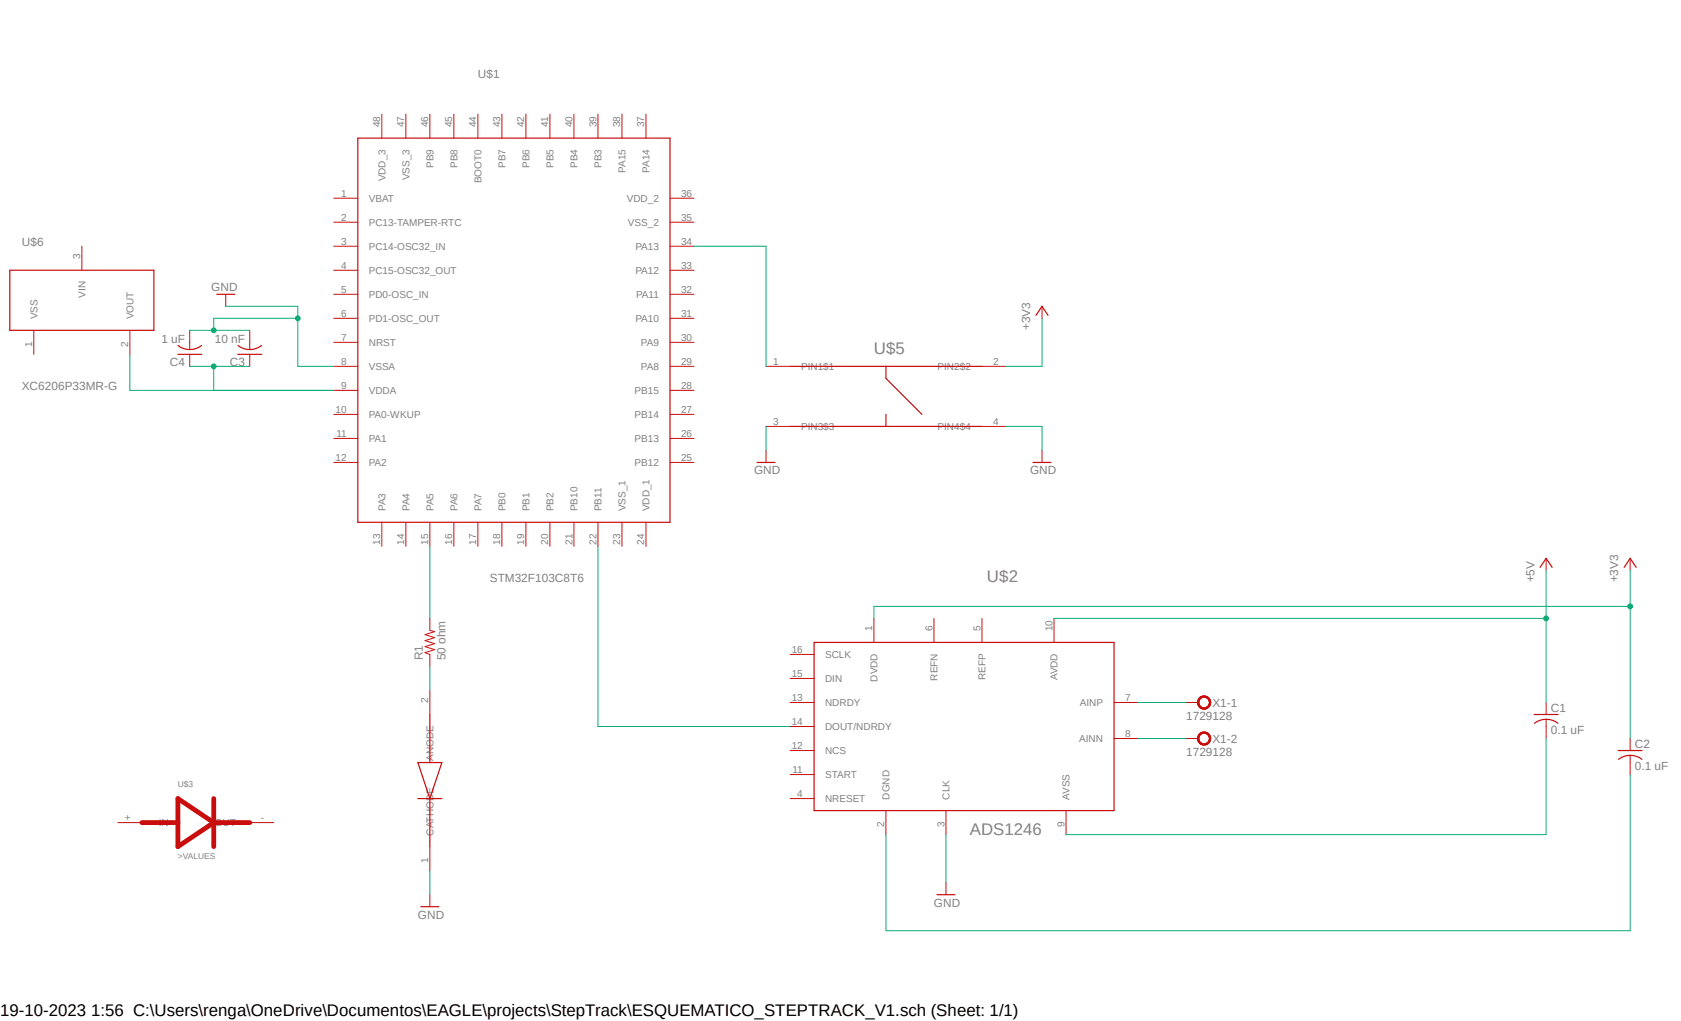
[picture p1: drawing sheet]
<svg xmlns="http://www.w3.org/2000/svg" width="356mm" height="216mm" viewBox="0 0 356 216" stroke-linecap="round" stroke-linejoin="round" font-family="sans-serif">
<path d="M1.9 13.9l351.8 183M353.7 13.9l-351.8 183" fill="none" stroke="#fff" stroke-width=".21"/>
<g fill="none" stroke="#c90d0c" stroke-width=".21">
<path d="M80.8 24.1v5.1M85.9 24.1v5.1M90.9 24.1v5.1M96 24.1v5.1M101.1 24.1v5.1M106.2 24.1v5.1M111.3 24.1v5.1M116.3 24.1v5.1M121.4 24.1v5.1M126.5 24.1v5.1M131.6 24.1v5.1M136.7 24.1v5.1"/>
<path d="M17.3 52.1v5M70.6 41.9h5.1M70.6 47h5.1M70.6 52.1h5.1M70.6 57.1h5.1M141.7 41.9h5.1M141.7 47h5.1M141.7 52.1h5.1M141.7 57.1h5.1M7.2 69.8v5.1M27.5 69.8v5.1M40.1 69.8v4.1"/>
<path d="M40.1 74.9v2.6M47.8 62.2v2.6M52.8 69.8v4.1M52.8 74.9v2.6M70.6 62.2h5.1M70.6 67.3h5.1M70.6 72.4h5.1M70.6 77.5h5.1M141.7 62.2h5.1M141.7 67.3h5.1M141.7 72.4h5.1M141.7 77.5h5.1"/>
<path d="M162.1 77.5h5M207.7 77.5h5.1M220.4 64.8v2.5M70.6 82.5h5.1M70.6 87.6h5.1M70.6 92.7h5.1M70.6 97.8h5.1M141.7 82.5h5.1M141.7 87.6h5.1M141.7 92.7h5.1M141.7 97.8h5.1M162.1 90.2h5"/>
<path d="M162.1 95.2v2.6M207.7 90.2h5.1M220.4 95.2v2.6M80.8 110.4v5.1M85.9 110.4v5.1M90.9 110.4v5.1M96 110.4v5.1M101.1 110.4v5.1M106.2 110.4v5.1M111.3 110.4v5.1M116.3 110.4v5.1M121.4 110.4v5.1"/>
<path d="M126.5 110.4v5.1M131.6 110.4v5.1M136.7 110.4v5.1M327.1 118.1v2.5M344.8 118.1v2.5M90.9 130.8v2.5l1 .3-2 .6 2 .6-2 .7 2 .6-2 .6 2 .7-2 .6 1 .4v2.5M167.1 138.4h5.1M184.9 130.8v5M197.6 130.8v5M207.7 130.8v5M223 130.8v5M90.9 146v5.1"/>
<path d="M167.1 143.5h5.1M167.1 148.5h5.1M167.1 153.6h5.1M167.1 158.7h5.1M235.7 148.5h5M235.7 156.2h5M327.1 148.5v2.6M327.1 152.1v4.1M344.8 156.2v2.5M344.8 159.7v4.1M24.9 173.9h5.1M52.8 173.9h5.1"/>
<path d="M90.9 179v5.1M167.1 163.8h5.1M167.1 168.9h5.1M187.4 171.4v5.1M200.1 171.4v5.1M225.5 171.4v5.1M90.9 189.2v2.5M200.1 186.6v2.6"/>
</g>
<g fill="none" stroke="#c90d0c" stroke-width=".25">
<path d="M75.7 29.2h66v81.2h-66zM2.1 57.1h30.5v12.7h-30.5zM37.6 74.9h5.1M37.7 73.1a4 4 0 0 0 4.9 0M45.8 62.2h3.9M50.3 74.9h5.1M50.4 73.1a4 4 0 0 0 4.9 0M167.1 77.5h40.6M187.4 77.5v2.5l7.6 7.6M219.2 66.7l1.2-1.9 1.3 1.9M160.1 97.8h3.9M167.1 90.2h40.6"/>
<path d="M187.4 87.6v2.6M218.5 97.8h3.8M325.8 120l1.3-1.9 1.2 1.9M343.6 120l1.2-1.9 1.3 1.9M172.2 135.8h63.5v35.6h-63.5zM90.9 151.1v10.1M324.5 151.1h5.1M324.6 153a4 4 0 0 1 5 0M342.3 158.7h5.1M88.4 168.9h5.1M88.4 161.2h5.1l-2.6 7.7zM90.9 168.9v10.1"/>
<path d="M342.4 160.6a4 4 0 0 1 4.9 0M89 191.7h3.8M198.2 189.2h3.8"/>
</g>
<path d="M30 173.9h7.6M37.6 168.9l7.6 5-7.6 5.1zM45.2 168.9v10.1M45.2 173.9h7.6" fill="none" stroke="#c90d0c" stroke-width="1"/>
<path d="M253.7 147.7a1.39 1.39 0 0 1 2.2 .1 1.39 1.39 0 0 1-.8 2.1 1.39 1.39 0 0 1-1.8-1.4h.3a1.13 1.13 0 0 1 1.5-1.1 1.13 1.13 0 0 1 .4 1.9 1.13 1.13 0 0 1-1.8-.4l-.1-.4h-.3z" fill-rule="evenodd" fill="#c90d0c"/>
<path d="M253.7 147.7a1.39 1.39 0 0 1 2.2 .1 1.39 1.39 0 0 1-.8 2.1 1.39 1.39 0 0 1-1.8-1.4h.3a1.13 1.13 0 0 1 1.5-1.1 1.13 1.13 0 0 1 .4 1.9 1.13 1.13 0 0 1-1.8-.4l-.1-.4h-.3z" fill="none" stroke="#c90d0c" stroke-width=".21"/>
<path d="M253.7 147.7a1.39 1.39 0 0 1 2.2 .1 1.39 1.39 0 0 1-.8 2.1 1.39 1.39 0 0 1-1.8-1.4h.3a1.13 1.13 0 0 1 1.5-1.1 1.13 1.13 0 0 1 .4 1.9 1.13 1.13 0 0 1-1.8-.4l-.1-.4h-.3z" fill-rule="evenodd" fill="#c90d0c"/>
<path d="M253.7 147.7a1.39 1.39 0 0 1 2.2 .1 1.39 1.39 0 0 1-.8 2.1 1.39 1.39 0 0 1-1.8-1.4h.3a1.13 1.13 0 0 1 1.5-1.1 1.13 1.13 0 0 1 .4 1.9 1.13 1.13 0 0 1-1.8-.4l-.1-.4h-.3z" fill="none" stroke="#c90d0c" stroke-width=".21"/>
<path d="M253.7 147.7a1.39 1.39 0 0 1 2.2 .1 1.39 1.39 0 0 1-.8 2.1 1.39 1.39 0 0 1-1.8-1.4h.3a1.13 1.13 0 0 1 1.5-1.1 1.13 1.13 0 0 1 .4 1.9 1.13 1.13 0 0 1-1.8-.4l-.1-.4h-.3z" fill-rule="evenodd" fill="#c90d0c"/>
<path d="M250.9 148.5h2.5M253.7 147.7a1.39 1.39 0 0 1 2.2 .1 1.39 1.39 0 0 1-.8 2.1 1.39 1.39 0 0 1-1.8-1.4h.3a1.13 1.13 0 0 1 1.5-1.1 1.13 1.13 0 0 1 .4 1.9 1.13 1.13 0 0 1-1.8-.4l-.1-.4h-.3z" fill="none" stroke="#c90d0c" stroke-width=".21"/>
<path d="M253.7 155.3a1.39 1.39 0 0 1 2.2 .1 1.39 1.39 0 0 1-.8 2.1 1.39 1.39 0 0 1-1.8-1.3h.3a1.13 1.13 0 0 1 1.5-1.1 1.13 1.13 0 0 1 .4 1.8 1.13 1.13 0 0 1-1.8-.4l-.1-.3h-.3z" fill-rule="evenodd" fill="#c90d0c"/>
<path d="M253.7 155.3a1.39 1.39 0 0 1 2.2 .1 1.39 1.39 0 0 1-.8 2.1 1.39 1.39 0 0 1-1.8-1.3h.3a1.13 1.13 0 0 1 1.5-1.1 1.13 1.13 0 0 1 .4 1.8 1.13 1.13 0 0 1-1.8-.4l-.1-.3h-.3z" fill="none" stroke="#c90d0c" stroke-width=".21"/>
<path d="M253.7 155.3a1.39 1.39 0 0 1 2.2 .1 1.39 1.39 0 0 1-.8 2.1 1.39 1.39 0 0 1-1.8-1.3h.3a1.13 1.13 0 0 1 1.5-1.1 1.13 1.13 0 0 1 .4 1.8 1.13 1.13 0 0 1-1.8-.4l-.1-.3h-.3z" fill-rule="evenodd" fill="#c90d0c"/>
<path d="M253.7 155.3a1.39 1.39 0 0 1 2.2 .1 1.39 1.39 0 0 1-.8 2.1 1.39 1.39 0 0 1-1.8-1.3h.3a1.13 1.13 0 0 1 1.5-1.1 1.13 1.13 0 0 1 .4 1.8 1.13 1.13 0 0 1-1.8-.4l-.1-.3h-.3z" fill="none" stroke="#c90d0c" stroke-width=".21"/>
<path d="M253.7 155.3a1.39 1.39 0 0 1 2.2 .1 1.39 1.39 0 0 1-.8 2.1 1.39 1.39 0 0 1-1.8-1.3h.3a1.13 1.13 0 0 1 1.5-1.1 1.13 1.13 0 0 1 .4 1.8 1.13 1.13 0 0 1-1.8-.4l-.1-.3h-.3z" fill-rule="evenodd" fill="#c90d0c"/>
<path d="M250.9 156.2h2.5M253.7 155.3a1.39 1.39 0 0 1 2.2 .1 1.39 1.39 0 0 1-.8 2.1 1.39 1.39 0 0 1-1.8-1.3h.3a1.13 1.13 0 0 1 1.5-1.1 1.13 1.13 0 0 1 .4 1.8 1.13 1.13 0 0 1-1.8-.4l-.1-.3h-.3z" fill="none" stroke="#c90d0c" stroke-width=".21"/>
<path d="M126.5 115.5v38.1h40.6M344.8 120.6v35.6M344.8 128.2h-159.9v2.6M327.1 156.2v20.3h-101.6M344.8 163.8v33h-157.4v-20.3" fill="none" stroke="#0dab76" stroke-width=".21"/>
<circle cx="344.8" cy="128.2" r=".51" fill="#0dab76"/>
<g fill="none" stroke="#0dab76" stroke-width=".21">
<path d="M220.4 67.3v10.2h-7.6M223 130.8h104.1M327.1 120.6v27.9"/>
<circle cx="344.8" cy="128.2" r=".51"/>
</g>
<circle cx="327.1" cy="130.8" r=".51" fill="#0dab76"/>
<g fill="none" stroke="#0dab76" stroke-width=".21">
<path d="M40.1 69.8h12.7M47.8 64.8h15.2v12.7h7.6M63 67.3h-17.8v2.5M200.1 176.5v10.1M90.9 184.1v5.1"/>
<circle cx="327.1" cy="130.8" r=".51"/>
</g>
<circle cx="45.2" cy="69.9" r=".51" fill="#0dab76"/>
<circle cx="45.2" cy="69.9" r=".51" fill="none" stroke="#0dab76" stroke-width=".21"/>
<circle cx="63" cy="67.3" r=".51" fill="#0dab76"/>
<g fill="none" stroke="#0dab76" stroke-width=".21">
<path d="M27.5 74.9v7.6h43.1M40.1 77.5h12.7M45.2 77.5v5M162.1 90.2v5M212.8 90.2h7.6v5M90.9 115.5v15.3M90.9 140.9v5.1"/>
<circle cx="63" cy="67.3" r=".51"/>
</g>
<circle cx="45.2" cy="77.5" r=".51" fill="#0dab76"/>
<g fill="none" stroke="#0dab76" stroke-width=".21">
<path d="M146.8 52.1h15.3v25.4M240.7 148.5h10.2M240.7 156.2h10.2"/>
<circle cx="45.2" cy="77.5" r=".51"/>
</g>
<g font-size="3.6" fill="#808080">
<text x="184.9" y="74.9">U$5</text>
<text x="208.8" y="123.1">U$2</text>
<text x="205.1" y="176.5">ADS1246</text>
</g>
<text font-size="3.6" x="0" y="214.9">19-10-2023 1:56 C:\Users\renga\OneDrive\Documentos\EAGLE\projects\StepTrack\ESQUEMATICO_STEPTRACK_V1.sch (Sheet: 1/1)</text>
<g font-size="2.5" fill="#808080">
<text x="101.1" y="16.5">U$1</text>
<text x="4.6" y="52.1">U$6</text>
<text x="44.7" y="61.5">GND</text>
<text x="217.9" y="69.9" transform="rotate(-90 217.9 69.9)">+3V3</text>
<text x="34.2" y="72.5">1 uF</text>
<text x="35.9" y="77.3">C4</text>
<text x="45.4" y="72.5">10 nF</text>
<text x="48.6" y="77.3">C3</text>
<text x="4.6" y="82.6">XC6206P33MR-G</text>
<text x="159.5" y="100.3">GND</text>
<text x="217.9" y="100.3">GND</text>
<text x="103.6" y="123.1">STM32F103C8T6</text>
<text x="324.6" y="123.1" transform="rotate(-90 324.6 123.1)">+5V</text>
<text x="342.3" y="123.1" transform="rotate(-90 342.3 123.1)">+3V3</text>
<text x="89.5" y="139.7" transform="rotate(-90 89.5 139.7)">R1</text>
<text x="94.2" y="139.7" transform="rotate(-90 94.2 139.7)">50 ohm</text>
<text x="256.5" y="149.4">X1-1</text>
<text x="250.9" y="152.2">1729128</text>
<text x="328.1" y="155.3">0.1 uF</text>
<text x="328.1" y="150.5">C1</text>
<text x="250.9" y="159.9">1729128</text>
<text x="256.5" y="157.1">X1-2</text>
<text x="345.9" y="158.1">C2</text>
<text x="345.9" y="162.9">0.1 uF</text>
<text x="197.6" y="191.7">GND</text>
<text x="88.4" y="194.3">GND</text>
</g>
<g font-size="2.1" fill="#808080">
<text x="80.4" y="26.9" transform="rotate(-90 80.4 26.9)">48</text>
<text x="85.5" y="26.9" transform="rotate(-90 85.5 26.9)">47</text>
<text x="90.6" y="26.9" transform="rotate(-90 90.6 26.9)">46</text>
<text x="95.7" y="26.9" transform="rotate(-90 95.7 26.9)">45</text>
<text x="100.8" y="26.9" transform="rotate(-90 100.8 26.9)">44</text>
<text x="105.8" y="26.9" transform="rotate(-90 105.8 26.9)">43</text>
<text x="110.9" y="26.9" transform="rotate(-90 110.9 26.9)">42</text>
<text x="116" y="26.9" transform="rotate(-90 116 26.9)">41</text>
<text x="121.1" y="26.9" transform="rotate(-90 121.1 26.9)">40</text>
<text x="126.2" y="26.9" transform="rotate(-90 126.2 26.9)">39</text>
<text x="131.2" y="26.9" transform="rotate(-90 131.2 26.9)">38</text>
<text x="136.3" y="26.9" transform="rotate(-90 136.3 26.9)">37</text>
<text x="91.7" y="35.5" transform="rotate(-90 91.7 35.5)">PB9</text>
<text x="96.8" y="35.5" transform="rotate(-90 96.8 35.5)">PB8</text>
<text x="106.9" y="35.5" transform="rotate(-90 106.9 35.5)">PB7</text>
<text x="112" y="35.5" transform="rotate(-90 112 35.5)">PB6</text>
<text x="117.1" y="35.5" transform="rotate(-90 117.1 35.5)">PB5</text>
<text x="122.2" y="35.5" transform="rotate(-90 122.2 35.5)">PB4</text>
<text x="127.3" y="35.5" transform="rotate(-90 127.3 35.5)">PB3</text>
<text x="72.2" y="41.6">1</text>
<text x="81.5" y="38.4" transform="rotate(-90 81.5 38.4)">VDD_3</text>
<text x="86.6" y="38.1" transform="rotate(-90 86.6 38.1)">VSS_3</text>
<text x="101.9" y="38.7" transform="rotate(-90 101.9 38.7)">BOOT0</text>
<text x="132.3" y="36.5" transform="rotate(-90 132.3 36.5)">PA15</text>
<text x="137.4" y="36.5" transform="rotate(-90 137.4 36.5)">PA14</text>
<text x="144.1" y="41.6">36</text>
<text x="72.2" y="46.7">2</text>
<text x="78" y="42.7">VBAT</text>
<text x="78" y="47.8">PC13-TAMPER-RTC</text>
<text x="132.6" y="42.7">VDD_2</text>
<text x="132.8" y="47.8">VSS_2</text>
<text x="144.1" y="46.7">35</text>
<text x="72.2" y="51.7">3</text>
<text x="78" y="52.8">PC14-OSC32_IN</text>
<text x="134.4" y="52.8">PA13</text>
<text x="144.1" y="51.7">34</text>
<text x="16.9" y="54.8" transform="rotate(-90 16.9 54.8)">3</text>
<text x="72.2" y="56.8">4</text>
<text x="78" y="57.9">PC15-OSC32_OUT</text>
<text x="134.4" y="57.9">PA12</text>
<text x="144.1" y="56.8">33</text>
<text x="18.1" y="63" transform="rotate(-90 18.1 63)">VIN</text>
<text x="72.2" y="61.9">5</text>
<text x="78" y="63">PD0-OSC_IN</text>
<text x="134.6" y="63">PA11</text>
<text x="144.1" y="61.9">32</text>
<text x="7.9" y="67.5" transform="rotate(-90 7.9 67.5)">VSS</text>
<text x="28.2" y="67.5" transform="rotate(-90 28.2 67.5)">VOUT</text>
<text x="72.2" y="67">6</text>
<text x="78" y="68.1">PD1-OSC_OUT</text>
<text x="134.4" y="68.1">PA10</text>
<text x="144.1" y="67">31</text>
<text x="6.8" y="73.4" transform="rotate(-90 6.8 73.4)">1</text>
<text x="27.1" y="73.4" transform="rotate(-90 27.1 73.4)">2</text>
<text x="72.2" y="72">7</text>
<text x="72.2" y="77.1">8</text>
<text x="78" y="73.2">NRST</text>
<text x="135.6" y="73.2">PA9</text>
<text x="144.1" y="72">30</text>
<text x="144.1" y="77.1">29</text>
<text x="163.6" y="77.1">1</text>
<text x="210.1" y="77.1">2</text>
<text x="72.2" y="82.2">9</text>
<text x="78" y="78.2">VSSA</text>
<text x="78" y="83.3">VDDA</text>
<text x="134.2" y="83.3">PB15</text>
<text x="135.6" y="78.2">PA8</text>
<text x="144.1" y="82.2">28</text>
<text x="169.5" y="78.2">PIN1$1</text>
<text x="198.3" y="78.2">PIN2$2</text>
<text x="71" y="87.2">10</text>
<text x="78" y="88.4">PA0-WKUP</text>
<text x="134.2" y="88.4">PB14</text>
<text x="144.1" y="87.2">27</text>
<text x="163.6" y="89.8">3</text>
<text x="210.1" y="89.8">4</text>
<text x="71.2" y="92.3">11</text>
<text x="78" y="93.5">PA1</text>
<text x="134.2" y="93.5">PB13</text>
<text x="144.1" y="92.3">26</text>
<text x="169.5" y="90.9">PIN3$3</text>
<text x="198.3" y="90.9">PIN4$4</text>
<text x="71" y="97.4">12</text>
<text x="78" y="98.6">PA2</text>
<text x="134.2" y="98.6">PB12</text>
<text x="144.1" y="97.4">25</text>
<text x="81.5" y="108.1" transform="rotate(-90 81.5 108.1)">PA3</text>
<text x="86.6" y="108.1" transform="rotate(-90 86.6 108.1)">PA4</text>
<text x="91.7" y="108.1" transform="rotate(-90 91.7 108.1)">PA5</text>
<text x="96.8" y="108.1" transform="rotate(-90 96.8 108.1)">PA6</text>
<text x="101.9" y="108.1" transform="rotate(-90 101.9 108.1)">PA7</text>
<text x="106.9" y="108.1" transform="rotate(-90 106.9 108.1)">PB0</text>
<text x="112" y="108.1" transform="rotate(-90 112 108.1)">PB1</text>
<text x="117.1" y="108.1" transform="rotate(-90 117.1 108.1)">PB2</text>
<text x="122.2" y="108.1" transform="rotate(-90 122.2 108.1)">PB10</text>
<text x="127.3" y="108.1" transform="rotate(-90 127.3 108.1)">PB11</text>
<text x="132.3" y="108.1" transform="rotate(-90 132.3 108.1)">VSS_1</text>
<text x="137.4" y="108.1" transform="rotate(-90 137.4 108.1)">VDD_1</text>
<text x="80.4" y="115.2" transform="rotate(-90 80.4 115.2)">13</text>
<text x="85.5" y="115.2" transform="rotate(-90 85.5 115.2)">14</text>
<text x="90.6" y="115.2" transform="rotate(-90 90.6 115.2)">15</text>
<text x="95.7" y="115.2" transform="rotate(-90 95.7 115.2)">16</text>
<text x="100.8" y="115.2" transform="rotate(-90 100.8 115.2)">17</text>
<text x="105.8" y="115.2" transform="rotate(-90 105.8 115.2)">18</text>
<text x="110.9" y="115.2" transform="rotate(-90 110.9 115.2)">19</text>
<text x="116" y="115.2" transform="rotate(-90 116 115.2)">20</text>
<text x="121.1" y="115.2" transform="rotate(-90 121.1 115.2)">21</text>
<text x="126.2" y="115.2" transform="rotate(-90 126.2 115.2)">22</text>
<text x="131.2" y="115.2" transform="rotate(-90 131.2 115.2)">23</text>
<text x="136.3" y="115.2" transform="rotate(-90 136.3 115.2)">24</text>
<text x="184.5" y="133.5" transform="rotate(-90 184.5 133.5)">1</text>
<text x="197.2" y="133.5" transform="rotate(-90 197.2 133.5)">6</text>
<text x="207.4" y="133.5" transform="rotate(-90 207.4 133.5)">5</text>
<text x="222.6" y="133.5" transform="rotate(-90 222.6 133.5)">10</text>
<text x="167.5" y="138">16</text>
<text x="167.5" y="143.1">15</text>
<text x="174.5" y="139.2">SCLK</text>
<text x="198.3" y="143.9" transform="rotate(-90 198.3 143.9)">REFN</text>
<text x="208.5" y="143.8" transform="rotate(-90 208.5 143.8)">REFP</text>
<text x="223.7" y="143.8" transform="rotate(-90 223.7 143.8)">AVDD</text>
<text x="90.6" y="148.8" transform="rotate(-90 90.6 148.8)">2</text>
<text x="167.5" y="148.2">13</text>
<text x="174.5" y="144.2">DIN</text>
<text x="174.5" y="149.3">NDRDY</text>
<text x="185.6" y="144.1" transform="rotate(-90 185.6 144.1)">DVDD</text>
<text x="228.4" y="149.3">AINP</text>
<text x="238" y="148.2">7</text>
<text x="167.5" y="153.3">14</text>
<text x="174.5" y="154.4">DOUT/NDRDY</text>
<text x="238" y="155.8">8</text>
<text x="91.7" y="160.9" transform="rotate(-90 91.7 160.9)">ANODE</text>
<text x="167.5" y="158.4">12</text>
<text x="174.5" y="159.5">NCS</text>
<text x="228.3" y="156.9">AINN</text>
<text x="167.6" y="163.4">11</text>
<text x="174.5" y="164.5">START</text>
<text x="26.4" y="173.6">+</text>
<text x="55.2" y="173.6">-</text>
<text x="168.7" y="168.5">4</text>
<text x="174.5" y="169.6">NRESET</text>
<text x="188.2" y="169.1" transform="rotate(-90 188.2 169.1)">DGND</text>
<text x="200.9" y="169.1" transform="rotate(-90 200.9 169.1)">CLK</text>
<text x="226.3" y="169.1" transform="rotate(-90 226.3 169.1)">AVSS</text>
<text x="32.3" y="174.7">+IN</text>
<text x="45.4" y="174.7">OUT-</text>
<text x="91.7" y="176.7" transform="rotate(-90 91.7 176.7)">CATHODE</text>
<text x="187.1" y="174.9" transform="rotate(-90 187.1 174.9)">2</text>
<text x="199.8" y="174.9" transform="rotate(-90 199.8 174.9)">3</text>
<text x="225.2" y="174.9" transform="rotate(-90 225.2 174.9)">9</text>
<text x="90.6" y="182.5" transform="rotate(-90 90.6 182.5)">1</text>
</g>
<g font-size="1.8" fill="#808080">
<text x="37.6" y="166.3">U$3</text>
<text x="37.6" y="181.6">&gt;VALUES</text>
</g>
</svg>
